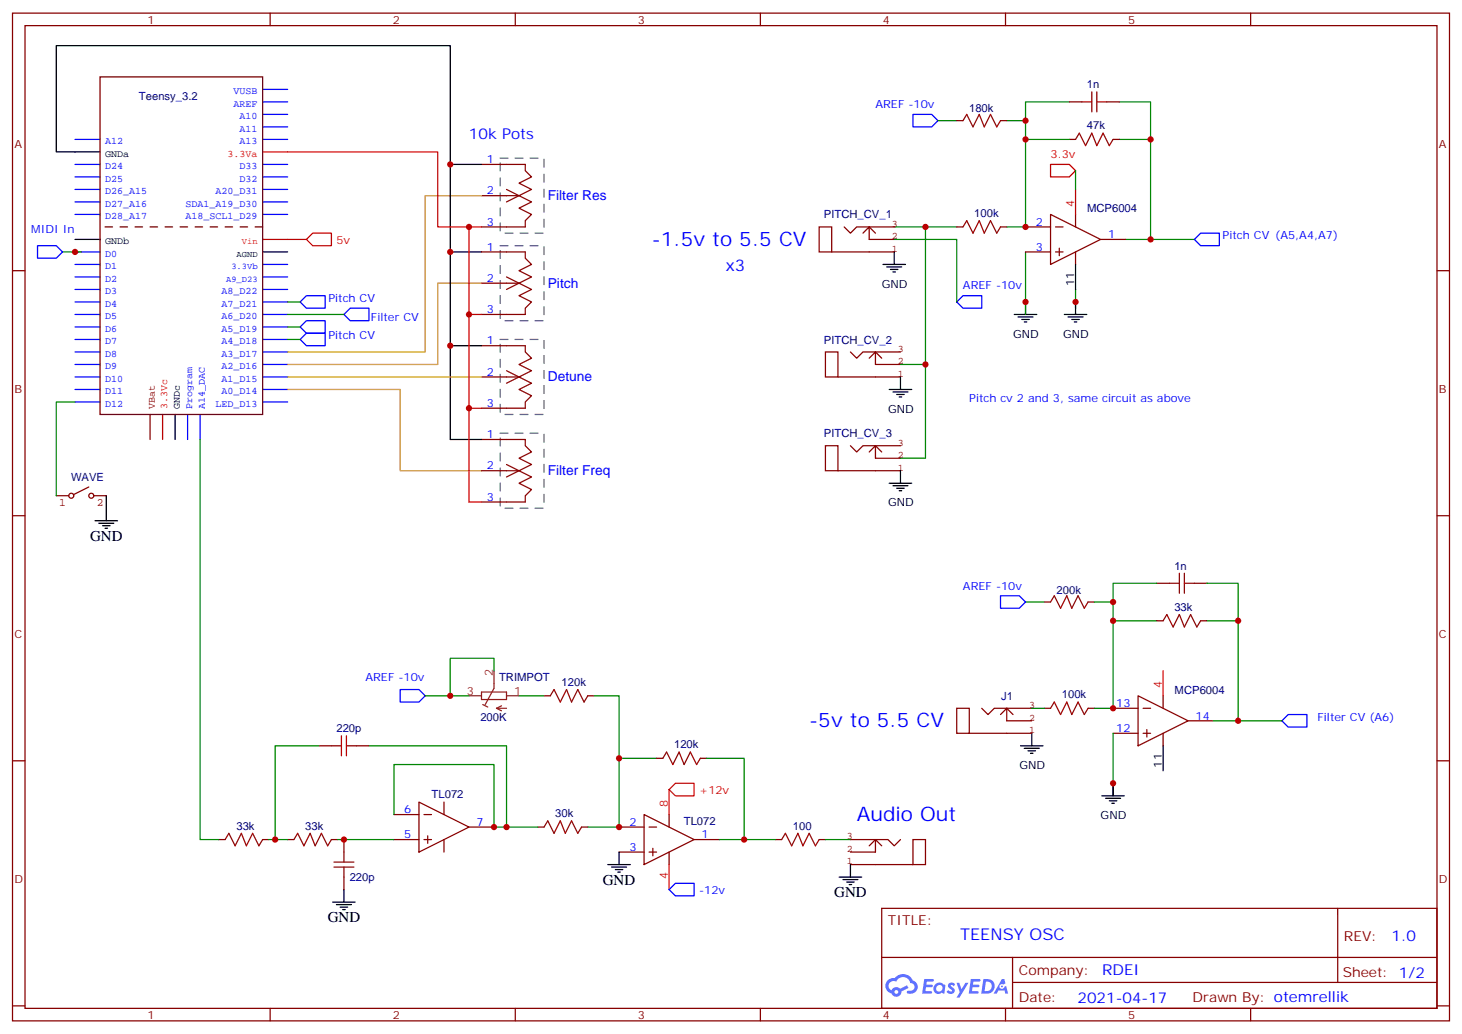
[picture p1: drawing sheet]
<svg xmlns="http://www.w3.org/2000/svg" width="412mm" height="292mm" viewBox="0 0 412 292" stroke-linecap="round" stroke-linejoin="round" font-family="sans-serif">
<g fill="none" stroke="#870000" stroke-width=".35">
<path d="M3.5 3.7h405.4v284.3h-405.4zM7.1 7.2h398.2v277.3h-398.2zM76.2 3.7v3.5M145.3 3.7v3.5M214.5 3.7v3.5M283.6 3.7v3.5M352.8 3.7v3.5M3.5 76.4h3.6M405.3 76.4h3.6M3.5 145.5h3.6M405.3 145.5h3.6M3.5 214.7h3.6"/>
<path d="M405.3 214.7h3.6M248.7 256.3h156.6v28.2h-156.6zM377.3 256.3v20.9M248.7 270.1h156.5M285.6 277.2h119.6M285.6 270.1v14.2M3.5 283.8h3.6M76.2 284.5v3.5M145.3 284.5v3.5M214.5 284.5v3.5M283.6 284.5v3.5M352.8 284.5v3.5"/>
<path d="M405.3 283.8h3.6"/>
</g>
<g fill="#5487ff">
<path d="M267.7 277.5a1.22 1.22 0 0 1 1.7 .2l-.4 .6a.47 .47 0 0 0-.3-.4 .47 .47 0 0 0-.5 .2v.1a1.23 1.23 0 0 1 .8 1.9 1.44 1.44 0 0 1-2-.2l.5-.6 .7 .5a.29 .29 0 0 0 .3-.3 .29 .29 0 0 0-.2-.3 1.04 1.04 0 0 1-.6-1.7z"/>
<path d="M260.7 276.2h2.4l.3 .2-.2 .5-1.8 .1-.1 .8h1.5l.3 .4-.3 .4h-1.6l-.2 1.1h1.7l.2 .3-.2 .3-2.6 .1z"/>
<path d="M273.8 276.2h2.4l.3 .2-.1 .5-1.8 .1-.2 .8h1.6l.3 .4-.4 .4-1.6-.1-.1 1.1 1.7 .1 .2 .3-.2 .3-2.6 .1z"/>
<path d="M282.6 276.2h.7l.3 1.3-.6 .3a.69 .69 0 0 0-1 .3 .69 .69 0 0 0 .4 .9 .69 .69 0 0 0 .9-.6l.5-.2 .6 2.2h-.8l-.2-.9h-1.8l-.5 .9h-.8z"/>
<path d="M269.8 277.3h.8l.6 1.8 1.1-1.8h.9l-2.6 4.2h-.8l.9-1.5z"/>
<path d="M277.4 276.2l-.6 4.2h1.3a2.11 2.11 0 0 0 2.5-2.1 2.11 2.11 0 0 0-2.5-2.1zM278.1 277a1.39 1.39 0 0 1 1.7 1.4 1.39 1.39 0 0 1-1.8 1.2h-.3z"/>
<path d="M263.7 277.8a1.54 1.54 0 0 0-.1 2.2 1.54 1.54 0 0 0 2.2 .1l.6 .3 .3-2.3-.2-.3h-.4a1.49 1.49 0 0 0-2.4 0zM264 278.8a.94 .94 0 0 1 1.8 0 .94 .94 0 0 1-1.8 0z"/>
<path d="M250.4 276.6a2.18 2.18 0 0 0 1.1 3.7 1.44 1.44 0 0 0 1.6 .9 1.44 1.44 0 0 0 1.2-1.4l2-1.1-.5-.7-1.9 1a1.47 1.47 0 0 0-2.4 .4 1.39 1.39 0 0 1-.7-1.9 1.39 1.39 0 0 1 2-.5 2.12 2.12 0 0 1 2.2-1.3 2.12 2.12 0 0 1 1.9 1.7 1.14 1.14 0 0 1 1.1 1.4 1.14 1.14 0 0 1-1.7 .7 .43 .43 0 0 0-.5 .4 .43 .43 0 0 0 .4 .5 1.98 1.98 0 0 0 2.5-1.2 1.98 1.98 0 0 0-1.2-2.6 3.1 3.1 0 0 0-5.3-.6l-.9 .1zM252.3 279.9a.55 .55 0 0 1 1.1 0 .55 .55 0 0 1-1.1 0z"/>
<circle cx="282.6" cy="278.3" r=".26"/>
</g>
<g fill="none" stroke="#00f" stroke-width=".35">
<path d="M21.2 39.3h7M74.1 32.3h7M74.1 35.8h7M74.1 39.3h7M74.1 28.8h7M74.1 25.2h7M257.5 32.3h5.3l1.8 1.7-1.8 1.8h-5.3zM21.2 46.4h7M21.2 49.9h7M21.2 53.4h7M21.2 57h7M74.1 46.4h7"/>
<path d="M74.1 49.9h7M74.1 53.4h7M74.1 57h7M10.6 69.3h5.3l1.7 1.8-1.7 1.7h-5.3zM21.2 74.6h7M21.2 71.1h7M21.2 78.1h7M21.2 60.5h7M74.1 74.6h7M74.1 78.1h7M74.1 60.5h7M338.7 65.8h5.3v3.5h-5.3l-1.8-1.7z"/>
<path d="M21.2 99.3h7M21.2 95.8h7M21.2 92.3h7M21.2 88.7h7M21.2 85.2h7M21.2 81.7h7M74.1 99.3h7M74.1 95.8h7M74.1 92.3h7M74.1 88.7h7M74.1 85.2h7M74.1 81.7h7"/>
<path d="M86.4 83.4h5.3v3.6h-5.3l-1.7-1.8zM86.4 90.5h5.3v3.5h-5.3l-1.7-1.7zM86.4 94h5.3v3.5h-5.3l-1.7-1.7zM98.8 87h5.3v3.5h-5.3l-1.8-1.8zM269.9 85.2l1.7-1.8h5.3v3.6h-5.3zM21.2 106.4h7M21.2 109.9h7M21.2 113.4h7M21.2 102.8h7M52.9 116.9v7.1M56.4 116.9v7.1M74.1 106.4h7"/>
<path d="M74.1 109.9h7M74.1 113.4h7M74.1 102.8h7M282.2 168.1h5.3l1.8 1.8-1.8 1.7h-5.3zM112.9 194.6h5.3l1.7 1.7-1.7 1.8h-5.3zM363.4 201.6h5.3v3.5h-5.3l-1.8-1.7zM190.5 249.2h5.3v3.6h-5.3l-1.8-1.8z"/>
</g>
<path d="M74.1 42.9h49.4v21.1h8.8M303.4 53.4v7.1M74.1 67.6h12.3M86.4 67.6l1.8-1.8h5.3v3.5h-5.3zM135.8 64h-3.5v24.7h3.5M132.3 88.7v26.5h3.5M45.9 116.9v7.1M132.3 115.2v26.4h3.5M328.1 189.3v7M188.7 222.8l1.8-1.8h5.3v3.5h-5.3zM188.7 222.8v7M188.7 243.9v7.1" fill="none" stroke="#f00" stroke-width=".35"/>
<g fill="none" stroke="#000" stroke-width=".35">
<path d="M28.2 42.9h-12.3v-30h111.1v33.5M135.8 46.4h-8.8v24.7h8.8M21.2 67.6h7M74.1 71.1h7M127 71.1v26.4h8.8M249.1 74.6h6.3M250.1 75.3h4.3M251.2 76h2.1M251.9 76.7h.7M252.2 71.1v3.5M303.4 74.6v7.1M127 97.5v26.5h8.8"/>
<path d="M286.1 88.7h6.4M287.2 89.4h4.2M288.2 90.1h2.1M288.9 90.8h.7M289.3 85.2v3.5M300.2 88.7h6.4M301.3 89.4h4.2M302.3 90.1h2.1M303 90.8h.7M303.4 85.2v3.5M49.4 116.9v7.1M250.8 109.9h6.4"/>
<path d="M251.9 110.6h4.2M252.9 111.3h2.2M253.6 112h.8M254 106.4v3.5M30 139.9v7M250.8 136.3h6.4M251.9 137.1h4.2M252.9 137.8h2.2M253.6 138.5h.8M254 132.8v3.5M26.8 146.9h6.4M27.9 147.6h4.2"/>
<path d="M28.9 148.3h2.1M29.6 149h.7M287.9 210.4h6.3M288.9 211.1h4.3M290 211.8h2.1M290.7 212.5h.7M291 206.9v3.5M328.1 210.4v7.1M310.8 224.5h6.3M311.9 225.2h4.2M312.9 226h2.1M313.6 226.7h.7"/>
<path d="M314 221v3.5M93.8 254.5h6.4M94.9 255.2h4.2M96 255.9h2.1M96.7 256.6h.7M97 251v3.5M171.4 243.9h6.4M172.5 244.7h4.2M173.6 245.4h2.1M174.3 246.1h.7M174.6 240.4v3.5M236.7 247.5h6.4"/>
<path d="M237.8 248.2h4.2M238.8 248.9h2.1M239.5 249.6h.7M239.9 243.9v3.6"/>
</g>
<g fill="none" stroke="#850000" stroke-width=".35">
<path d="M231.1 64h3.5v7.1h-3.5zM234.6 71.1h17.6M238.1 64l1.8 1.8 1.8-1.8h3.5M243.4 65.8l1.8-1.8v3.6h7M245.2 64h7M245.2 64l1.7 1.8M232.8 99.3h3.6v7.1h-3.6zM239.9 99.3l1.8 1.8 1.7-1.8h3.5M246.9 99.3h7.1M246.9 99.3l1.8 1.8M42.3 116.9v7.1M236.4 106.4h17.6"/>
<path d="M245.2 101.1l1.7-1.8v3.5h7.1M15.9 139.9h3.5M20.8 139.9a.71 .71 0 0 0-1-.7 .71 .71 0 0 0-.1 1.2 .71 .71 0 0 0 1.1-.4M25 137.4l-4.2 2.1M30 139.9h-3.5a.71 .71 0 0 0-1.1-.7 .71 .71 0 0 0-.1 1.2 .71 .71 0 0 0 1.1-.4M232.8 125.8h3.6v7h-3.6zM236.4 132.8h17.6M239.9 125.8l1.8 1.7 1.7-1.7h3.5M245.2 127.5l1.7-1.7v3.5h7.1M246.9 125.8h7.1M246.9 125.8l1.8 1.7M269.9 199.8h3.5v7.1h-3.5z"/>
<path d="M276.9 199.8l1.8 1.8 1.8-1.8h3.5M284 199.8h7M284 199.8l1.8 1.8M273.4 206.9h17.6M282.2 201.6l1.8-1.8v3.6h7M239.9 236.9h7M246.9 236.9h3.6l1.7 1.8 1.8-1.8M246.9 236.9l-1.7 1.8M248.7 238.7l-1.8-1.8v3.5h-7M257.5 236.9h3.6v7h-3.6zM239.9 243.9h17.6"/>
</g>
<path d="M28.2 21.7h45.9v95.2h-45.9z" fill="none" stroke="#600" stroke-width=".35"/>
<path d="M74.1 64h-45.9" fill="none" stroke="#600" stroke-width=".35" stroke-dasharray="2.1 2.1"/>
<path d="M135.8 55.2h-15.9v44.1h-38.8M135.8 79.9h-12.3v22.9h-42.4M81.1 109.9h31.8v22.9h22.9M81.1 106.4h54.7" fill="none" stroke="#c90" stroke-width=".35"/>
<path d="M141.1 44.6h12.4v21.2h-12.4zM141.1 69.3h12.4v21.2h-12.4zM141.1 95.8h12.4v21.1h-12.4zM141.1 122.2h12.4v21.2h-12.4z" fill="none" stroke="#666" stroke-width=".35" stroke-dasharray="2.1 2.1"/>
<g fill="none" stroke="#870000" stroke-width=".35">
<path d="M269.9 34h1.7M282.2 34h1.8M301.6 28.8h3.6M301.6 39.3h1.8M312.2 28.8h3.5M314 39.3h1.7M135.8 46.4h7.1M135.8 55.2h7.1M135.8 71.1h7.1M135.8 79.9h7.1M135.8 64h7.1M269.9 64h1.7"/>
<path d="M282.2 64h1.8M289.3 71.1h7M289.3 64h7M296.3 60.5l14.1 7.1-14.1 7zM297.7 71.1h2.2M297.7 64h2.2M298.8 70v2.1M303.4 60.5v3.5M303.4 71.1v3.5M310.4 67.6h7.1M135.8 97.5h7.1M135.8 88.7h7.1"/>
<path d="M135.8 106.4h7.1M135.8 115.2h7.1M135.8 124h7.1M135.8 132.8h7.1M135.8 141.6h7.1M294.6 169.9h1.7M306.9 169.9h1.8M326.3 175.2h1.8M326.3 164.6h3.5M336.9 164.6h3.5M338.7 175.2h1.7M153.5 196.3h1.7"/>
<path d="M165.8 196.3h1.8M294.6 199.8h1.7M306.9 199.8h1.8M314 199.8h7M321 196.3l14.1 7.1-14.1 7zM322.4 199.8h2.2M328.1 196.3v3.5M90 210.4h3.5M100.5 210.4h3.6M185.2 214h1.8M197.6 214h1.7M314 206.9h7"/>
<path d="M322.4 206.9h2.2M323.5 205.8v2.2M328.1 206.9v3.5M335.1 203.4h7.1M61.7 236.9h1.8M74.1 236.9h1.7M81.1 236.9h1.8M93.5 236.9h1.7M97 236.9v3.5M111.1 236.9h7.1M111.1 229.8h7.1M118.2 226.3l14.1 7.1-14.1 7z"/>
<path d="M119.6 236.9h2.1M119.6 229.8h2.1M120.6 235.8v2.1M125.2 226.3v3.5M125.2 236.9v3.5M132.3 233.4h7M151.7 233.4h1.8M164 233.4h1.8M174.6 233.4h7.1M181.7 229.8l14.1 7.1-14.1 7zM183.1 233.4h2.1M184.1 239.4v2.1"/>
<path d="M188.7 229.8v3.6M195.8 236.9h7M218.7 236.9h1.8M231.1 236.9h1.7M97 247.5v3.5M174.6 240.4h7.1M183.1 240.4h2.1M188.7 240.4v3.5"/>
</g>
<g fill="none" stroke="#900" stroke-width=".35">
<path d="M142.9 46.4h5.3v1.8l1.7 1.7-3.5 1.8 3.5 1.7-3.5 1.8 3.5 1.8-3.5 1.7 3.5 1.8-1.7 1.8v1.7h-5.3M142.9 53.4l3.5 1.8M142.9 55.2h3.5M146.4 55.2l-3.5 1.8M142.9 71.1h5.3v1.7l1.7 1.8-3.5 1.8 3.5 1.7-3.5 1.8 3.5 1.8-3.5 1.7 3.5 1.8-1.7 1.8v1.7h-5.3M142.9 78.1l3.5 1.8M142.9 79.9h3.5M146.4 79.9l-3.5 1.8M142.9 97.5h5.3v1.8l1.7 1.8-3.5 1.7 3.5 1.8-3.5 1.8 3.5 1.7-3.5 1.8 3.5 1.8-1.7 1.7v1.8h-5.3M142.9 104.6l3.5 1.8M142.9 106.4h3.5M146.4 106.4l-3.5 1.7"/>
<path d="M142.9 124h5.3v1.8l1.7 1.7-3.5 1.8 3.5 1.8-3.5 1.7 3.5 1.8-3.5 1.7 3.5 1.8-1.7 1.8v1.7h-5.3M142.9 131.1l3.5 1.7M142.9 132.8h3.5M146.4 132.8l-3.5 1.8"/>
</g>
<g fill="none" stroke="#008700" stroke-width=".35">
<path d="M264.6 34h5.3M284 34h5.3M301.6 28.8h-12.3v10.5M301.6 39.3h-12.3v24.7h-5.3M315.7 28.8h8.9v10.5M315.7 39.3h8.9v28.3h-7.1M303.4 48.2v5.2M17.6 71.1h5.3M252.2 67.6h17.7v17.6M252.2 64h17.7M261.1 64v38.8h-7.1M289.3 71.1v17.6"/>
<path d="M324.6 67.6h12.3M81.1 92.3h3.6M81.1 95.8h3.6M81.1 85.2h3.6M81.1 88.7h15.9M303.4 81.7v5.3M21.2 113.4h-5.3v26.5M261.1 102.8v26.5h-7.1M56.4 124v112.9h5.3M289.3 169.9h5.3M308.7 169.9h5.3M326.3 175.2h-12.3v24.6h-5.3"/>
<path d="M326.3 164.6h-12.3v10.6M340.4 175.2h8.8v28.2h-7M340.4 164.6h8.8v10.6M119.9 196.3h7.1M139.3 189.3v-3.6h-12.3v10.6h5.3M146.4 196.3h7.1M167.6 196.3h7v17.7M291 199.8h3.6M90 210.4h-12.4v26.5M104.1 210.4h38.8v23h-3.6v-17.7h-28.2v14.1M185.2 214h-10.6v19.4h-8.8M199.3 214h10.6v22.9h-7.1"/>
<path d="M314 206.9v17.6M349.2 203.4h12.4M75.8 236.9h5.3M95.2 236.9h15.9M142.9 233.4h8.8M209.9 236.9h8.8M232.8 236.9h7.1"/>
</g>
<g fill="none" stroke="#a10000" stroke-width=".35">
<path d="M271.6 34l1.1-1.7 1.8 3.5 1.7-3.5 1.4 3.5 1.8-3.5 1.8 3.5 1-1.8M303.4 39.3l1-1.7 1.8 3.5 1.8-3.5 1.4 3.5 1.7-3.5 1.8 3.5 1.1-1.8M305.2 28.8h2.8M308 25.9v5.7M309.4 28.8h2.8M309.4 25.9v5.7M271.6 64l1.1-1.7 1.8 3.5 1.7-3.5 1.4 3.5 1.8-3.5 1.8 3.5 1-1.8M296.3 169.9l1.1-1.8 1.8 3.5 1.7-3.5 1.4 3.5 1.8-3.5 1.8 3.5 1-1.7M328.1 175.2l1-1.8 1.8 3.5 1.8-3.5 1.4 3.5 1.7-3.5 1.8 3.5 1.1-1.7M329.8 164.6h2.9M332.7 161.7v5.7M334.1 164.6h2.8"/>
<path d="M334.1 161.7v5.7M155.2 196.3l1.1-1.7 1.7 3.5 1.8-3.5 1.4 3.5 1.8-3.5 1.7 3.5 1.1-1.8M296.3 199.8l1.1-1.7 1.8 3.5 1.7-3.5 1.4 3.5 1.8-3.5 1.8 3.5 1-1.8M93.5 210.4h2.8M96.3 207.6v5.7M97.7 207.6v5.7M97.7 210.4h2.8M187 214l1-1.8 1.8 3.5 1.8-3.5 1.4 3.5 1.7-3.5 1.8 3.5 1.1-1.7M63.5 236.9l1.1-1.8 1.7 3.6 1.8-3.6 1.4 3.6 1.8-3.6 1.7 3.6 1.1-1.8M82.9 236.9l1.1-1.8 1.7 3.6 1.8-3.6 1.4 3.6 1.8-3.6 1.7 3.6 1.1-1.8M153.5 233.4l1-1.8 1.8 3.5 1.7-3.5 1.5 3.5 1.7-3.5 1.8 3.5 1-1.7M220.5 236.9l1-1.8 1.8 3.6 1.8-3.6 1.4 3.6 1.7-3.6 1.8 3.6 1.1-1.8"/>
<path d="M94.2 244.7h5.6M94.2 243.2h5.6M97 240.4v2.8M97 244.7v2.8"/>
</g>
<path d="M132.3 196.3h3.5M135.8 195.3h7.1v2.1h-7.1zM136.2 198.8l1.4 .7M139.3 189.3v4.9l-2.4 4.6M140.1 199.8h2.8M140.1 199.8l1.4 .8M141.5 199.1l-1.4 .7M142.9 196.3h3.5" fill="none" stroke="#8c2424" stroke-width=".35"/>
<path d="M296.3 46.4h5.3l1.8 1.8-1.8 1.7h-5.3z" fill="none" stroke="#c00" stroke-width=".35"/>
<g fill="#c00">
<circle cx="127" cy="46.4" r=".88"/>
<circle cx="132.3" cy="88.7" r=".88"/>
<circle cx="132.3" cy="64" r=".88"/>
<circle cx="127" cy="97.5" r=".88"/>
<circle cx="127" cy="71.1" r=".88"/>
<circle cx="132.3" cy="115.2" r=".88"/>
<circle cx="139.3" cy="233.4" r=".88"/>
<circle cx="97" cy="236.9" r=".88"/>
<circle cx="77.6" cy="236.9" r=".88"/>
<circle cx="142.9" cy="233.4" r=".88"/>
<circle cx="174.6" cy="214" r=".88"/>
<circle cx="324.6" cy="67.6" r=".88"/>
<circle cx="289.3" cy="64" r=".88"/>
<circle cx="289.3" cy="85.2" r=".88"/>
<circle cx="303.4" cy="85.2" r=".88"/>
<circle cx="289.3" cy="34" r=".88"/>
<circle cx="324.6" cy="39.3" r=".88"/>
<circle cx="289.3" cy="39.3" r=".88"/>
<circle cx="349.3" cy="175.2" r=".88"/>
<circle cx="314" cy="169.9" r=".88"/>
<circle cx="349.3" cy="203.4" r=".88"/>
<circle cx="314" cy="199.8" r=".88"/>
<circle cx="314" cy="175.2" r=".88"/>
<circle cx="314" cy="221" r=".88"/>
<circle cx="127" cy="196.3" r=".88"/>
<circle cx="21.2" cy="71.1" r=".88"/>
<circle cx="174.6" cy="233.4" r=".88"/>
<circle cx="209.9" cy="236.9" r=".88"/>
<circle cx="261.1" cy="64" r=".88"/>
<circle cx="261.1" cy="102.8" r=".88"/>
</g>
<g font-size="5.6" fill="#00f">
<text x="183.8" y="69.3">-1.5v to 5.5 CV</text>
<text x="228.3" y="205.1">-5v to 5.5 CV</text>
<text x="241.7" y="231.6">Audio Out</text>
</g>
<g font-size="4.6" fill="#00f">
<text x="204.6" y="76.4">x3</text>
<text x="270.8" y="265.3">TEENSY OSC</text>
</g>
<g font-size="4.2" fill="#00f">
<text x="132.3" y="39.3">10k Pots</text>
<text x="392.5" y="265.6">1.0</text>
<text x="310.9" y="275.1">RDEI</text>
<text x="304" y="282.9">2021-04-17</text>
</g>
<g font-size="4.2">
<text x="25.4" y="152.6">GND</text>
<text x="170" y="249.6">GND</text>
<text x="235.3" y="253.1">GND</text>
<text x="92.4" y="260.2">GND</text>
</g>
<g font-size="3.9" fill="#00f">
<text x="154.5" y="56.4">Filter Res</text>
<text x="154.5" y="81.1">Pitch</text>
<text x="154.5" y="107.6">Detune</text>
<text x="154.5" y="134.1">Filter Freq</text>
</g>
<g font-size="3.9" fill="#800">
<text x="250.5" y="260.9">TITLE:</text>
<text x="379.1" y="265.6">REV:</text>
<text x="287.4" y="275.1">Company:</text>
<text x="378.7" y="275.7">Sheet: 1/2</text>
<text x="287.4" y="282.8">Date:</text>
<text x="336.4" y="282.8">Drawn By: otemrellik</text>
</g>
<g font-size="3.2" fill="#800">
<text x="41.6" y="6.7">1</text>
<text x="110.8" y="6.7">2</text>
<text x="179.9" y="6.7">3</text>
<text x="249.1" y="6.7">4</text>
<text x="318.2" y="6.7">5</text>
<text x="4.1" y="41.8">A</text>
<text x="405.9" y="41.8">A</text>
<text x="4.1" y="110.9">B</text>
<text x="405.9" y="110.9">B</text>
<text x="4.1" y="180.1">C</text>
<text x="405.9" y="180.1">C</text>
<text x="4.1" y="249.2">D</text>
<text x="405.9" y="249.2">D</text>
<text x="41.6" y="287.5">1</text>
<text x="110.8" y="287.5">2</text>
<text x="179.9" y="287.5">3</text>
<text x="249.1" y="287.5">4</text>
<text x="318.2" y="287.5">5</text>
</g>
<g font-size="3.2" fill="#000080">
<text x="39.2" y="28.2">Teensy_3.2</text>
<text x="306.6" y="24.9">1n</text>
<text x="273.4" y="31.7">180k</text>
<text x="306.6" y="36.5">47k</text>
<text x="306.7" y="59.9">MCP6004</text>
<text x="232.4" y="61.6">PITCH_CV_1</text>
<text x="274.8" y="61.2">100k</text>
<text x="232.4" y="96.9">PITCH_CV_2</text>
<text x="232.4" y="123.4">PITCH_CV_3</text>
<text x="20" y="135.7">WAVE</text>
<text x="331.3" y="160.7">1n</text>
<text x="298.1" y="167.5">200k</text>
<text x="331.3" y="172.3">33k</text>
<text x="140.8" y="192.2">TRIMPOT</text>
<text x="158.4" y="193.5">120k</text>
<text x="282.4" y="197.4">J1</text>
<text x="299.5" y="197">100k</text>
<text x="331.3" y="195.7">MCP6004</text>
<text x="135.5" y="203.5">200K</text>
<text x="94.9" y="206.6">220p</text>
<text x="190.2" y="211.1">120k</text>
<text x="121.8" y="225.1">TL072</text>
<text x="156.6" y="230.5">30k</text>
<text x="192.9" y="232.7">TL072</text>
<text x="66.7" y="234.1">33k</text>
<text x="86.1" y="234.1">33k</text>
<text x="223.7" y="234.1">100</text>
<text x="98.6" y="248.6">220p</text>
</g>
<g font-size="3.2" fill="#00f">
<text x="246.9" y="30.5">AREF -10v</text>
<text x="137.3" y="46">1</text>
<text x="137.3" y="54.9">2</text>
<text x="8.8" y="65.8">MIDI In</text>
<text x="137.3" y="63.7">3</text>
<text x="292.2" y="63.7">2</text>
<text x="137.3" y="70.7">1</text>
<text x="292.2" y="70.7">3</text>
<text x="312.6" y="67.2">1</text>
<text x="344.9" y="67.6">Pitch CV (A5,A4,A7)</text>
<text x="137.3" y="79.6">2</text>
<text x="271.6" y="81.7">AREF -10v</text>
<text x="92.6" y="85.2">Pitch CV</text>
<text x="137.3" y="88.4">3</text>
<text x="92.6" y="95.8">Pitch CV</text>
<text x="104.6" y="90.5">Filter CV</text>
<text x="137.3" y="97.2">1</text>
<text x="137.3" y="106">2</text>
<text x="273.4" y="113.4">Pitch cv 2 and 3, same circuit as above</text>
<text x="137.3" y="114.8">3</text>
<text x="137.3" y="123.6">1</text>
<text x="137.3" y="132.5">2</text>
<text x="137.3" y="141.3">3</text>
<text x="271.6" y="166.3">AREF -10v</text>
<text x="103.1" y="192.3">AREF -10v</text>
<text x="314.9" y="199.5">13</text>
<text x="337.3" y="203">14</text>
<text x="371.6" y="203.4">Filter CV (A6)</text>
<text x="314.9" y="206.6">12</text>
<text x="114" y="229.5">6</text>
<text x="134.4" y="233">7</text>
<text x="177.5" y="233">2</text>
<text x="114" y="236.5">5</text>
<text x="197.9" y="236.5">1</text>
<text x="177.5" y="240.1">3</text>
<text x="197.2" y="252.2">-12v</text>
</g>
<g font-size="3.2" fill="#f00">
<text x="296.3" y="44.6">3.3v</text>
<text x="303" y="58.4" transform="rotate(-90 303 58.4)">4</text>
<text x="94.9" y="68.8">5v</text>
<text x="327.7" y="194.2" transform="rotate(-90 327.7 194.2)">4</text>
<text x="188.4" y="227.7" transform="rotate(-90 188.4 227.7)">8</text>
<text x="197.2" y="224">+12v</text>
<text x="188.4" y="248.1" transform="rotate(-90 188.4 248.1)">4</text>
</g>
<g font-size="3.2">
<text x="248.7" y="81.1">GND</text>
<text x="303" y="80.8" transform="rotate(-90 303 80.8)">11</text>
<text x="285.8" y="95.3">GND</text>
<text x="299.9" y="95.3">GND</text>
<text x="250.5" y="116.4">GND</text>
<text x="250.5" y="142.9">GND</text>
<text x="287.5" y="217">GND</text>
<text x="327.7" y="216.6" transform="rotate(-90 327.7 216.6)">11</text>
<text x="310.5" y="231.1">GND</text>
</g>
<g font-size="3.2" fill="#840000">
<text x="16.7" y="142.9">1</text>
<text x="27.3" y="142.9">2</text>
</g>
<g font-size="3.2" fill="#8d2323">
<text x="139" y="190.7" transform="rotate(-90 139 190.7)">2</text>
<text x="131.7" y="196">3</text>
<text x="145" y="196">1</text>
</g>
<g font-size="2.8" fill="#00f">
<text x="65.9" y="26.5">VUSB</text>
<text x="65.9" y="30.1">AREF</text>
<text x="67.6" y="33.6">A10</text>
<text x="29.6" y="40.7">A12</text>
<text x="67.6" y="37.1">A11</text>
<text x="67.6" y="40.7">A13</text>
<text x="29.6" y="47.7">D24</text>
<text x="67.6" y="47.7">D33</text>
<text x="29.6" y="51.2">D25</text>
<text x="67.6" y="51.2">D32</text>
<text x="29.6" y="54.8">D26_A15</text>
<text x="29.6" y="58.3">D27_A16</text>
<text x="52.4" y="58.3">SDA1_A19_D30</text>
<text x="60.8" y="54.8">A20_D31</text>
<text x="29.6" y="61.8">D28_A17</text>
<text x="52.4" y="61.8">A18_SCL1_D29</text>
<text x="29.6" y="72.4">D0</text>
<text x="29.6" y="75.9">D1</text>
<text x="29.6" y="79.5">D2</text>
<text x="29.6" y="83">D3</text>
<text x="62.5" y="83">A8_D22</text>
<text x="29.6" y="86.5">D4</text>
<text x="62.5" y="86.5">A7_D21</text>
<text x="29.6" y="90">D5</text>
<text x="29.6" y="93.6">D6</text>
<text x="62.5" y="93.6">A5_D19</text>
<text x="62.5" y="90">A6_D20</text>
<text x="29.6" y="97.1">D7</text>
<text x="29.6" y="100.6">D8</text>
<text x="62.5" y="100.6">A3_D17</text>
<text x="62.5" y="97.1">A4_D18</text>
<text x="29.6" y="107.7">D10</text>
<text x="29.6" y="104.2">D9</text>
<text x="62.5" y="107.7">A1_D15</text>
<text x="62.5" y="104.2">A2_D16</text>
<text x="29.6" y="111.2">D11</text>
<text x="62.5" y="111.2">A0_D14</text>
<text x="29.6" y="114.7">D12</text>
<text x="54.2" y="115.5" transform="rotate(-90 54.2 115.5)">Program</text>
<text x="57.8" y="115.5" transform="rotate(-90 57.8 115.5)">A14_DAC</text>
<text x="60.8" y="114.7">LED_D13</text>
</g>
<g font-size="2.8">
<text x="29.6" y="44.2">GNDa</text>
<text x="29.6" y="68.9">GNDb</text>
<text x="50.7" y="115.5" transform="rotate(-90 50.7 115.5)">GNDc</text>
</g>
<g font-size="2.8" fill="#f00">
<text x="64.2" y="44.2">3.3Va</text>
<text x="47.2" y="115.5" transform="rotate(-90 47.2 115.5)">3.3Vc</text>
</g>
<g font-size="2.8" fill="#840000">
<text x="251.5" y="64">3</text>
<text x="251.5" y="71">1</text>
<text x="251.5" y="67.5">2</text>
<text x="253.3" y="99.3">3</text>
<text x="253.3" y="106.3">1</text>
<text x="253.3" y="102.8">2</text>
<text x="43.7" y="115.5" transform="rotate(-90 43.7 115.5)">VBat</text>
<text x="253.3" y="125.7">3</text>
<text x="253.3" y="129.3">2</text>
<text x="253.3" y="132.8">1</text>
<text x="290.3" y="203.3">2</text>
<text x="290.3" y="199.8">3</text>
<text x="290.3" y="206.9">1</text>
<text x="238.9" y="236.9">3</text>
<text x="238.9" y="243.9">1</text>
<text x="238.9" y="240.4">2</text>
</g>
<text font-size="2.5" fill="#f00" x="68.2" y="68.9">Vin</text>
<g font-size="2.5" fill="#00f">
<text x="65.3" y="75.9">3.3Vb</text>
<text x="63.8" y="79.5">A9_D23</text>
</g>
<text font-size="2.5" x="66.7" y="72.4">AGND</text>
</svg>
